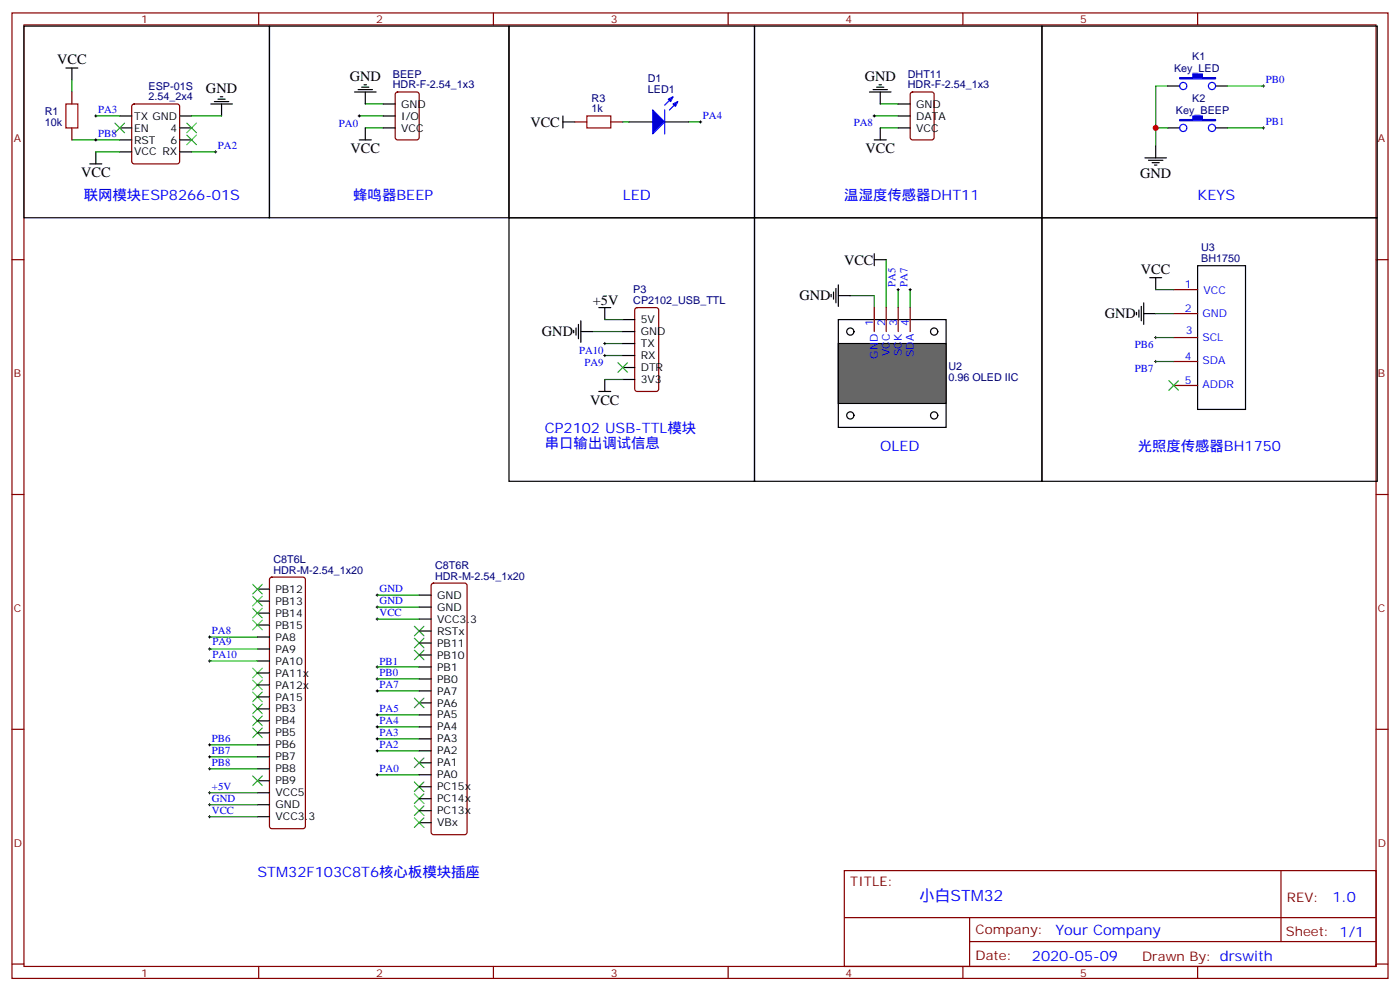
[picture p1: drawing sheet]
<svg xmlns="http://www.w3.org/2000/svg" width="412mm" height="292mm" viewBox="0 0 412 292" stroke-linecap="round" stroke-linejoin="round" font-family="sans-serif">
<g fill="none" stroke="#870000" stroke-width=".35">
<path d="M3.5 3.8h405.4v284.3h-405.4zM7.1 7.3h398.2v277.3h-398.2zM76.2 3.8v3.5M145.3 3.8v3.5M214.5 3.8v3.5M283.6 3.8v3.5M352.8 3.8v3.5M3.5 76.5h3.6M405.3 76.5h3.6M3.5 145.6h3.6M405.3 145.6h3.6M3.5 214.8h3.6"/>
<path d="M405.3 214.8h3.6M248.7 256.4h156.6v28.2h-156.6zM377.3 256.4v20.9M248.7 270.2h156.5M285.6 277.3h119.6M285.6 270.2v14.2M3.5 283.9h3.6M76.2 284.6v3.5M145.3 284.6v3.5M214.5 284.6v3.5M283.6 284.6v3.5M352.8 284.6v3.5"/>
<path d="M405.3 283.9h3.6"/>
</g>
<path d="M105.8 34.1h7.1M107.6 37.7h5.3M107.6 30.6h5.3M257.5 34.1h7.1M259.3 37.7h5.3M259.3 30.6h5.3M261.1 76.5v14.1M250.5 87.1h7v3.5M264.6 85.3v5.3M268.1 85.3v5.3" fill="none" stroke="#008700" stroke-width=".35"/>
<path d="M105.5 34.1h.7M105.8 33.8v.7M257.2 34.1h.7M257.5 33.8v.7M264.2 85.3h.7M264.6 84.9v.8M267.8 85.3h.7M268.1 84.9v.8" fill="none" stroke="#000" stroke-width=".29"/>
<g fill="none" stroke="#000" stroke-width=".35">
<path d="M104.4 27.1h6.4M105.5 26.4h4.2M106.5 25.7h2.2M107.2 25h.7M107.6 27.1v3.5M107.6 37.7v3.5M256.1 27.1h6.4M257.2 26.4h4.2M258.2 25.7h2.1M258.9 25h.7M259.3 27.1v3.5M259.3 37.7v3.5"/>
<path d="M105.8 41.2h3.6M257.5 41.2h3.6M257.5 76.5h3.6M257.5 74.7v3.5M244.8 86.7v.7M245.5 86v2.1M246.2 84.9v4.3M246.9 94.1h31.8v31.8h-31.8zM246.9 87.1h3.6M246.9 83.9v6.3"/>
</g>
<path d="M246.9 101.2h31.8v17.6h-31.8z" fill="#666" stroke="#000" stroke-width=".35"/>
<g fill="none" stroke="#000" stroke-width=".35">
<path d="M7.1 7.7h72.3v56.4h-72.3zM79.4 7.7h70.5v56.4h-70.5zM149.9 7.7h72.3v56.4h-72.3zM222.2 7.7h84.7v56.4h-84.7zM306.9 7.7h98.8v56.4h-98.8zM19.4 20h3.5M21.2 20v3.6M35.3 37.7h3.5M35.3 34.1h3.5M52.9 37.7h3.5M52.9 34.1h3.5M62.1 30.6h6.3"/>
<path d="M63.1 29.9h4.3M64.2 29.2h2.1M64.9 28.5h.7M65.3 30.6v3.5M112.9 37.7h3.5M112.9 34.1h3.5M112.9 30.6h3.5M165.8 35.9h3.5M165.8 34.1v3.6M185.2 35.9h7.1M195.8 35.9h7M264.6 37.7h3.5"/>
<path d="M264.6 34.1h3.5M264.6 30.6h3.5M344 25.3h3.5M344 37.7h3.5M358.1 25.3h3.5M358.1 37.7h3.5M26.5 48.3h3.5M28.2 44.7v3.6M35.3 41.2h3.5M35.3 44.7h3.5M52.9 41.2h3.5M52.9 44.7h3.5"/>
<path d="M337.3 46.5h6.3M338.3 47.2h4.2M339.4 47.9h2.1M340.1 48.6h.7M340.4 43v3.5M149.9 64.1h72.3v77.6h-72.3zM222.2 64.1h84.7v77.6h-84.7zM306.9 64.1h98.8v77.6h-98.8zM352.8 78.2h14.1v42.4h-14.1zM169 97.3v.7M169.7 96.6v2.1M170.4 95.5v4.3"/>
<path d="M171.1 97.6h3.5M171.1 94.5v6.3M176.4 90.6h3.5M178.2 90.6v3.5M183.4 97.6h3.6M183.4 94.1h3.6M334.8 92v.7M335.5 91.3v2.1M336.2 90.2v4.3M336.9 92.4h3.5M336.9 89.2v6.3M338.7 81.8h3.5"/>
<path d="M340.4 81.8v3.5M176.4 115.3h3.5M178.2 111.8v3.5M183.4 101.2h3.6M183.4 104.7h3.6M183.4 108.2h3.6M183.4 111.8h3.6M75.8 173.5h3.6M75.8 177h3.6M123.5 175.3h3.5M123.5 178.8h3.5M75.8 180.6h3.6"/>
<path d="M75.8 184.1h3.6M75.8 187.6h3.6M75.8 191.1h3.6M75.8 194.7h3.6M75.8 198.2h3.6M123.5 182.3h3.5M123.5 185.8h3.5M123.5 189.4h3.5M123.5 192.9h3.5M123.5 196.4h3.5M123.5 200h3.5M75.8 201.7h3.6"/>
<path d="M75.8 205.2h3.6M75.8 208.8h3.6M75.8 212.3h3.6M75.8 215.8h3.6M75.8 219.4h3.6M123.5 203.5h3.5M123.5 207h3.5M123.5 210.5h3.5M123.5 214.1h3.5M123.5 217.6h3.5M75.8 222.9h3.6M75.8 226.4h3.6"/>
<path d="M75.8 229.9h3.6M75.8 233.5h3.6M75.8 237h3.6M123.5 221.1h3.5M123.5 224.6h3.5M123.5 228.2h3.5M123.5 231.7h3.5M123.5 235.2h3.5M123.5 238.8h3.5M75.8 240.5h3.6M123.5 242.3h3.5"/>
<circle cx="250.5" cy="97.6" r="1.06"/>
<circle cx="275.2" cy="97.6" r="1.06"/>
<circle cx="250.5" cy="122.3" r="1.06"/>
<circle cx="275.2" cy="122.3" r="1.06"/>
</g>
<g fill="none" stroke="#870000" stroke-width=".35">
<path d="M21.2 27.1v3.5M21.2 37.7v3.5M39 30.8l.5-.2h12.7l.5 .2 .2 .5v16.3l-.2 .5-.5 .2h-12.7l-.5-.3-.2-.4v-16.3zM116.7 27.3l.4-.2h5.7l.6 .4 .1 13-.5 .6-5.9 .1-.6-.5-.1-12.9zM169.3 35.9h3.6M179.9 35.9h3.5M268.3 27.3l.5-.2h5.7l.6 .4 .1 13-.5 .6-5.9 .1-.6-.5-.1-12.9zM187.2 90.8l.5-.2h5.6l.7 .4v23.6l-.4 .6-5.9 .1-.7-.5v-23.5zM257.5 90.6v7M261.1 90.6v7M264.6 90.6v7M268.1 90.6v7"/>
<path d="M345.7 85.3h7.1M345.7 92.4h7.1M345.7 99.4h7.1M345.7 106.5h7.1M345.7 113.5h7.1M79.6 170.2l.5-.2h9.2l.5 .2 .2 .5v72.6l-.3 .5-.4 .3h-9.2l-.5-.3-.2-.5v-72.6zM127.2 171.9l.5-.2h9.2l.5 .2 .2 .5v72.7l-.3 .5-.4 .2h-9.2l-.5-.2-.2-.5v-72.7z"/>
</g>
<g fill="none" stroke="#008700" stroke-width=".35">
<path d="M21.2 23.6v3.5M28.2 34.1h7.1M56.4 34.1h8.9M183.4 35.9h1.8M202.8 35.9h3.6M340.4 37.7h3.6M344 25.3h-3.6v17.7M361.6 37.7h10.6M361.6 25.3h10.6M21.2 41.2h14.1M28.2 44.7h7.1M56.4 44.7h7.1"/>
<path d="M174.6 97.6h8.8M178.2 94.1h5.2M340.4 99.4h5.3M340.4 92.4h5.3M340.4 85.3h5.3M178.2 101.2h5.2M178.2 104.7h5.2M178.2 111.8h5.2M340.4 106.5h5.3M111.1 175.3h12.4M111.1 178.8h12.4M61.7 187.6h14.1"/>
<path d="M61.7 194.7h14.1M61.7 191.1h14.1M111.1 196.4h12.4M111.1 200h12.4M111.1 182.3h12.4M61.7 219.4h14.1M111.1 214.1h12.4M111.1 210.5h12.4M111.1 203.5h12.4M111.1 217.6h12.4M61.7 222.9h14.1M61.7 237h14.1"/>
<path d="M61.7 233.5h14.1M61.7 226.4h14.1M111.1 228.2h12.4M111.1 221.1h12.4M61.7 240.5h14.1"/>
</g>
<g fill="#00f" stroke="#00f" stroke-width=".35">
<path d="M347.5 22.9h3.9v-1.1h2.8v1.1h3.9v.3h-10.6z"/>
<path d="M347.5 35.2h3.9v-1.1h2.8v1.1h3.9v.4h-10.6z"/>
<path d="M192.3 32.4l3.5 3.5-3.5 3.5z"/>
<path d="M198.3 30.6l1.4-.7-.7 1.4z"/>
<path d="M196.8 29.2l1.5-.7-.7 1.4z"/>
</g>
<path d="M195.8 32.4v7M197.6 29.2l-1.8 1.8M199 30.6l-1.8 1.8M349.6 25.3a1.06 1.06 0 0 0-1.5-.9 1.06 1.06 0 0 0-.2 1.8 1.06 1.06 0 0 0 1.7-.7M349.6 37.7a1.06 1.06 0 0 0-1.5-1 1.06 1.06 0 0 0-.2 1.8 1.06 1.06 0 0 0 1.7-.6M358.1 25.3a1.06 1.06 0 0 0-1.6-.9 1.06 1.06 0 0 0-.1 1.8 1.06 1.06 0 0 0 1.7-.7M358.1 37.7a1.06 1.06 0 0 0-1.6-1 1.06 1.06 0 0 0-.1 1.8 1.06 1.06 0 0 0 1.7-.6" fill="none" stroke="#00f" stroke-width=".35"/>
<g fill="none" stroke="#000" stroke-width=".29">
<path d="M27.9 34.1h.7M28.2 33.8v.7M206 35.9h.7M206.4 35.6v.7M371.8 25.3h.7M371.8 37.7h.7M372.2 25v.7M372.2 37.3v.7M27.9 41.2h.7M28.2 40.9v.7M63.1 44.7h.8M63.5 44.4v.7"/>
<path d="M340.1 99.4h.7M340.4 99.1v.7M177.8 104.7h.7M177.8 101.2h.7M178.2 100.8v.7M178.2 104.4v.7M340.1 106.5h.7M340.4 106.1v.7M110.8 175.3h.7M110.8 178.8h.7M111.1 174.9v.7M111.1 178.4v.7"/>
<path d="M61.4 187.6h.7M61.4 194.7h.7M61.4 191.1h.7M61.7 187.3v.7M61.7 190.8v.7M61.7 194.3v.7M110.8 200h.7M110.8 196.4h.7M110.8 182.3h.7M111.1 182v.7M111.1 196.1v.7M111.1 199.6v.7"/>
<path d="M61.4 219.4h.7M61.7 219v.7M110.8 203.5h.7M110.8 210.5h.7M110.8 214.1h.7M110.8 217.6h.7M111.1 203.1v.7M111.1 210.2v.7M111.1 213.7v.7M111.1 217.2v.7M61.4 222.9h.7M61.4 237h.7"/>
<path d="M61.4 233.5h.7M61.4 226.4h.7M61.7 222.5v.7M61.7 226.1v.7M61.7 233.1v.7M61.7 236.6v.7M110.8 221.1h.7M110.8 228.2h.7M111.1 220.8v.7M111.1 227.8v.7M61.4 240.5h.7M61.7 240.2v.7"/>
</g>
<path d="M19.4 30.6h3.5v7.1h-3.5zM172.9 34.1h7v3.6h-7z" fill="none" stroke="#a10000" stroke-width=".35"/>
<g fill="none" stroke="#3c3" stroke-width=".35">
<path d="M33.9 36.3l2.8 2.8M36.7 36.3l-2.8 2.8M55 39.8l2.9 2.8M55 36.3l2.9 2.8M57.9 39.8l-2.9 2.8M57.9 36.3l-2.9 2.8M182 106.8l2.9 2.8M184.9 106.8l-2.9 2.8M344.3 112.1l2.8 2.8M347.1 112.1l-2.8 2.8M74.4 175.6l2.9 2.8M74.4 172.1l2.9 2.8"/>
<path d="M74.4 179.1l2.9 2.9M77.3 175.6l-2.9 2.8M77.3 172.1l-2.9 2.8M77.3 179.1l-2.9 2.9M74.4 196.8l2.9 2.8M74.4 182.7l2.9 2.8M77.3 196.8l-2.9 2.8M77.3 182.7l-2.9 2.8M122.1 188l2.8 2.8M122.1 191.5l2.8 2.8M122.1 184.4l2.8 2.9M124.9 188l-2.8 2.8"/>
<path d="M124.9 191.5l-2.8 2.8M124.9 184.4l-2.8 2.9M74.4 214.4l2.9 2.8M74.4 210.9l2.9 2.8M74.4 207.4l2.9 2.8M74.4 203.8l2.9 2.9M74.4 200.3l2.9 2.8M77.3 214.4l-2.9 2.8M77.3 210.9l-2.9 2.8M77.3 207.4l-2.9 2.8M77.3 203.8l-2.9 2.9M77.3 200.3l-2.9 2.8"/>
<path d="M122.1 205.6l2.8 2.8M124.9 205.6l-2.8 2.8M74.4 228.5l2.9 2.9M77.3 228.5l-2.9 2.9M122.1 230.3l2.8 2.8M122.1 233.8l2.8 2.8M122.1 237.3l2.8 2.9M122.1 223.2l2.8 2.9M124.9 230.3l-2.8 2.8M124.9 233.8l-2.8 2.8M124.9 237.3l-2.8 2.9M124.9 223.2l-2.8 2.9"/>
<path d="M122.1 240.9l2.8 2.8M124.9 240.9l-2.8 2.8"/>
</g>
<circle cx="340.4" cy="37.7" r=".88" fill="#c00"/>
<text font-size="4.6" fill="#00f" x="270.8" y="265.4">小白STM32</text>
<g font-size="4.2">
<text x="16.8" y="18.9">VCC</text>
<text x="103" y="24">GND</text>
<text x="254.7" y="24">GND</text>
<text x="60.7" y="27.5">GND</text>
<text x="156.2" y="37.3">VCC</text>
<text x="103.2" y="45.1">VCC</text>
<text x="254.9" y="45.1">VCC</text>
<text x="23.9" y="52.2">VCC</text>
<text x="335.9" y="52.5">GND</text>
<text x="248.6" y="77.9">VCC</text>
<text x="336.1" y="80.6">VCC</text>
<text x="174.6" y="89.9">+5V</text>
<text x="235.5" y="88.5">GND</text>
<text x="325.4" y="93.8">GND</text>
<text x="159.6" y="99.1">GND</text>
<text x="173.8" y="119.2">VCC</text>
</g>
<g font-size="4.2" fill="#00f">
<text x="24.7" y="58.8">联网模块ESP8266-01S</text>
<text x="104.1" y="58.8">蜂鸣器BEEP</text>
<text x="183.4" y="58.8">LED</text>
<text x="248.7" y="58.8">温湿度传感器DHT11</text>
<text x="352.8" y="58.8">KEYS</text>
<text x="160.5" y="127.6">CP2102 USB-TTL模块</text>
<text x="160.5" y="131.9">串口输出调试信息</text>
<text x="259.3" y="132.9">OLED</text>
<text x="335.1" y="132.9">光照度传感器BH1750</text>
<text x="75.8" y="258.2">STM32F103C8T6核心板模块插座</text>
<text x="392.5" y="265.7">1.0</text>
<text x="310.9" y="275.2">Your Company</text>
<text x="304" y="283">2020-05-09</text>
</g>
<g font-size="3.9" fill="#800">
<text x="250.5" y="261">TITLE:</text>
<text x="379.1" y="265.7">REV:</text>
<text x="287.4" y="275.2">Company:</text>
<text x="378.7" y="275.8">Sheet: 1/1</text>
<text x="287.4" y="282.9">Date:</text>
<text x="336.4" y="282.9">Drawn By: drswith</text>
</g>
<g font-size="3.2" fill="#800">
<text x="41.6" y="6.8">1</text>
<text x="110.8" y="6.8">2</text>
<text x="179.9" y="6.8">3</text>
<text x="249.1" y="6.8">4</text>
<text x="318.2" y="6.8">5</text>
<text x="4.1" y="41.9">A</text>
<text x="405.9" y="41.9">A</text>
<text x="4.1" y="111.1">B</text>
<text x="405.9" y="111.1">B</text>
<text x="4.1" y="180.2">C</text>
<text x="405.9" y="180.2">C</text>
<text x="4.1" y="249.3">D</text>
<text x="405.9" y="249.3">D</text>
<text x="41.6" y="287.6">1</text>
<text x="110.8" y="287.6">2</text>
<text x="179.9" y="287.6">3</text>
<text x="249.1" y="287.6">4</text>
<text x="318.2" y="287.6">5</text>
</g>
<g font-size="3.2" fill="#000080">
<text x="351.2" y="17.6">K1</text>
<text x="115.7" y="22.9">BEEP</text>
<text x="267.4" y="22.9">DHT11</text>
<text x="345.8" y="21.2">Key_LED</text>
<text x="43.8" y="29.6">2.54_2x4</text>
<text x="43.8" y="26.4">ESP-01S</text>
<text x="115.7" y="26">HDR-F-2.54_1x3</text>
<text x="174.3" y="29.9">R3</text>
<text x="190.8" y="27.4">LED1</text>
<text x="190.8" y="24.1">D1</text>
<text x="267.4" y="26">HDR-F-2.54_1x3</text>
<text x="351.2" y="30">K2</text>
<text x="13.2" y="33.9">R1</text>
<text x="174.3" y="33.1">1k</text>
<text x="346.4" y="33.5">Key_BEEP</text>
<text x="13.2" y="37">10k</text>
<text x="353.8" y="77.2">BH1750</text>
<text x="353.8" y="74">U3</text>
<text x="186.5" y="89.5">CP2102_USB_TTL</text>
<text x="186.5" y="86.4">P3</text>
<text x="279.4" y="112.2">0.96 OLED IIC</text>
<text x="279.4" y="109.1">U2</text>
<text x="80.5" y="165.8">C8T6L</text>
<text x="128.2" y="167.5">C8T6R</text>
<text x="80.5" y="168.9">HDR-M-2.54_1x20</text>
<text x="128.2" y="170.7">HDR-M-2.54_1x20</text>
</g>
<g font-size="3.2" fill="#00f">
<text x="372.9" y="24.5">PB0</text>
<text x="28.9" y="33.2">PA3</text>
<text x="207.1" y="35">PA4</text>
<text x="28.9" y="40.3">PB8</text>
<text x="99.8" y="37.3">PA0</text>
<text x="251.5" y="37.2">PA8</text>
<text x="372.9" y="36.9">PB1</text>
<text x="64.2" y="43.9">PA2</text>
<text x="263.8" y="84.6" transform="rotate(-90 263.8 84.6)">PA5</text>
<text x="267.3" y="84.6" transform="rotate(-90 267.3 84.6)">PA7</text>
<text x="349" y="84.9">1</text>
<text x="354.5" y="86.7">VCC</text>
<text x="257.2" y="95.9" transform="rotate(-90 257.2 95.9)">1</text>
<text x="260.7" y="95.9" transform="rotate(-90 260.7 95.9)">2</text>
<text x="264.2" y="95.9" transform="rotate(-90 264.2 95.9)">3</text>
<text x="267.8" y="95.9" transform="rotate(-90 267.8 95.9)">4</text>
<text x="349" y="92">2</text>
<text x="354.2" y="93.4">GND</text>
<text x="349.3" y="98.4">3</text>
<text x="354.2" y="100.5">SCL</text>
<text x="170.6" y="104.3">PA10</text>
<text x="172.2" y="107.8">PA9</text>
<text x="258.6" y="105.6" transform="rotate(-90 258.6 105.6)">GND</text>
<text x="262.1" y="105" transform="rotate(-90 262.1 105)">VCC</text>
<text x="265.6" y="104.9" transform="rotate(-90 265.6 104.9)">SCK</text>
<text x="269.2" y="105.1" transform="rotate(-90 269.2 105.1)">SDA</text>
<text x="334.3" y="102.5">PB6</text>
<text x="349" y="106.1">4</text>
<text x="354.2" y="107.2">SDA</text>
<text x="334.3" y="109.6">PB7</text>
<text x="349" y="113.2">5</text>
<text x="354.2" y="114.2">ADDR</text>
<text x="111.8" y="174.3">GND</text>
<text x="111.8" y="177.9">GND</text>
<text x="111.8" y="181.4">VCC</text>
<text x="62.4" y="186.7">PA8</text>
<text x="62.6" y="190.1">PA9</text>
<text x="62.6" y="193.6">PA10</text>
<text x="111.8" y="195.7">PB1</text>
<text x="111.8" y="199.2">PB0</text>
<text x="111.8" y="202.7">PA7</text>
<text x="111.8" y="209.7">PA5</text>
<text x="111.8" y="213.2">PA4</text>
<text x="62.4" y="218.4">PB6</text>
<text x="62.4" y="222">PB7</text>
<text x="111.8" y="220.2">PA2</text>
<text x="111.8" y="216.7">PA3</text>
<text x="62.4" y="225.5">PB8</text>
<text x="111.8" y="227.3">PA0</text>
<text x="62.4" y="232.5">+5V</text>
<text x="62.4" y="239.6">VCC</text>
<text x="62.4" y="236.1">GND</text>
</g>
<g font-size="3.2">
<text x="39.5" y="35.2">TX GND</text>
<text x="118.2" y="31.7">GND</text>
<text x="118.2" y="35.2">I/O</text>
<text x="269.9" y="31.7">GND</text>
<text x="269.9" y="35.2">DATA</text>
<text x="39.5" y="38.7">EN</text>
<text x="50.2" y="38.7">4</text>
<text x="118.2" y="38.7">VCC</text>
<text x="269.9" y="38.7">VCC</text>
<text x="39.5" y="42.3">RST</text>
<text x="39.5" y="45.8">VCC RX</text>
<text x="50.2" y="42.3">6</text>
<text x="188.7" y="95.2">5V</text>
<text x="188.7" y="98.7">GND</text>
<text x="188.7" y="102.2">TX</text>
<text x="188.7" y="105.8">RX</text>
<text x="188.7" y="109.3">DTR</text>
<text x="188.7" y="112.8">3V3</text>
<text x="81.1" y="174.6">PB12</text>
<text x="81.1" y="178.1">PB13</text>
<text x="128.8" y="176.3">GND</text>
<text x="128.8" y="179.8">GND</text>
<text x="81.1" y="181.6">PB14</text>
<text x="81.1" y="185.1">PB15</text>
<text x="128.8" y="183.4">VCC3.3</text>
<text x="81.1" y="188.7">PA8</text>
<text x="128.8" y="186.9">RSTx</text>
<text x="128.8" y="190.4">PB11</text>
<text x="81.1" y="192.2">PA9</text>
<text x="81.1" y="195.7">PA10</text>
<text x="128.8" y="194">PB10</text>
<text x="128.8" y="197.5">PB1</text>
<text x="81.1" y="199.2">PA11x</text>
<text x="81.1" y="202.8">PA12x</text>
<text x="128.8" y="201">PB0</text>
<text x="81.1" y="206.3">PA15</text>
<text x="81.1" y="209.8">PB3</text>
<text x="128.8" y="204.5">PA7</text>
<text x="128.8" y="208.1">PA6</text>
<text x="81.1" y="213.4">PB4</text>
<text x="128.8" y="211.6">PA5</text>
<text x="128.8" y="215.1">PA4</text>
<text x="81.1" y="216.9">PB5</text>
<text x="81.1" y="220.4">PB6</text>
<text x="128.8" y="218.7">PA3</text>
<text x="81.1" y="223.9">PB7</text>
<text x="81.1" y="227.5">PB8</text>
<text x="128.8" y="222.2">PA2</text>
<text x="128.8" y="225.7">PA1</text>
<text x="81.1" y="231">PB9</text>
<text x="128.8" y="229.2">PA0</text>
<text x="128.8" y="232.8">PC15x</text>
<text x="81.1" y="234.5">VCC5</text>
<text x="81.1" y="238.1">GND</text>
<text x="128.8" y="236.3">PC14x</text>
<text x="128.8" y="239.8">PC13x</text>
<text x="81.1" y="241.6">VCC3.3</text>
<text x="128.8" y="243.3">VBx</text>
</g>
</svg>
